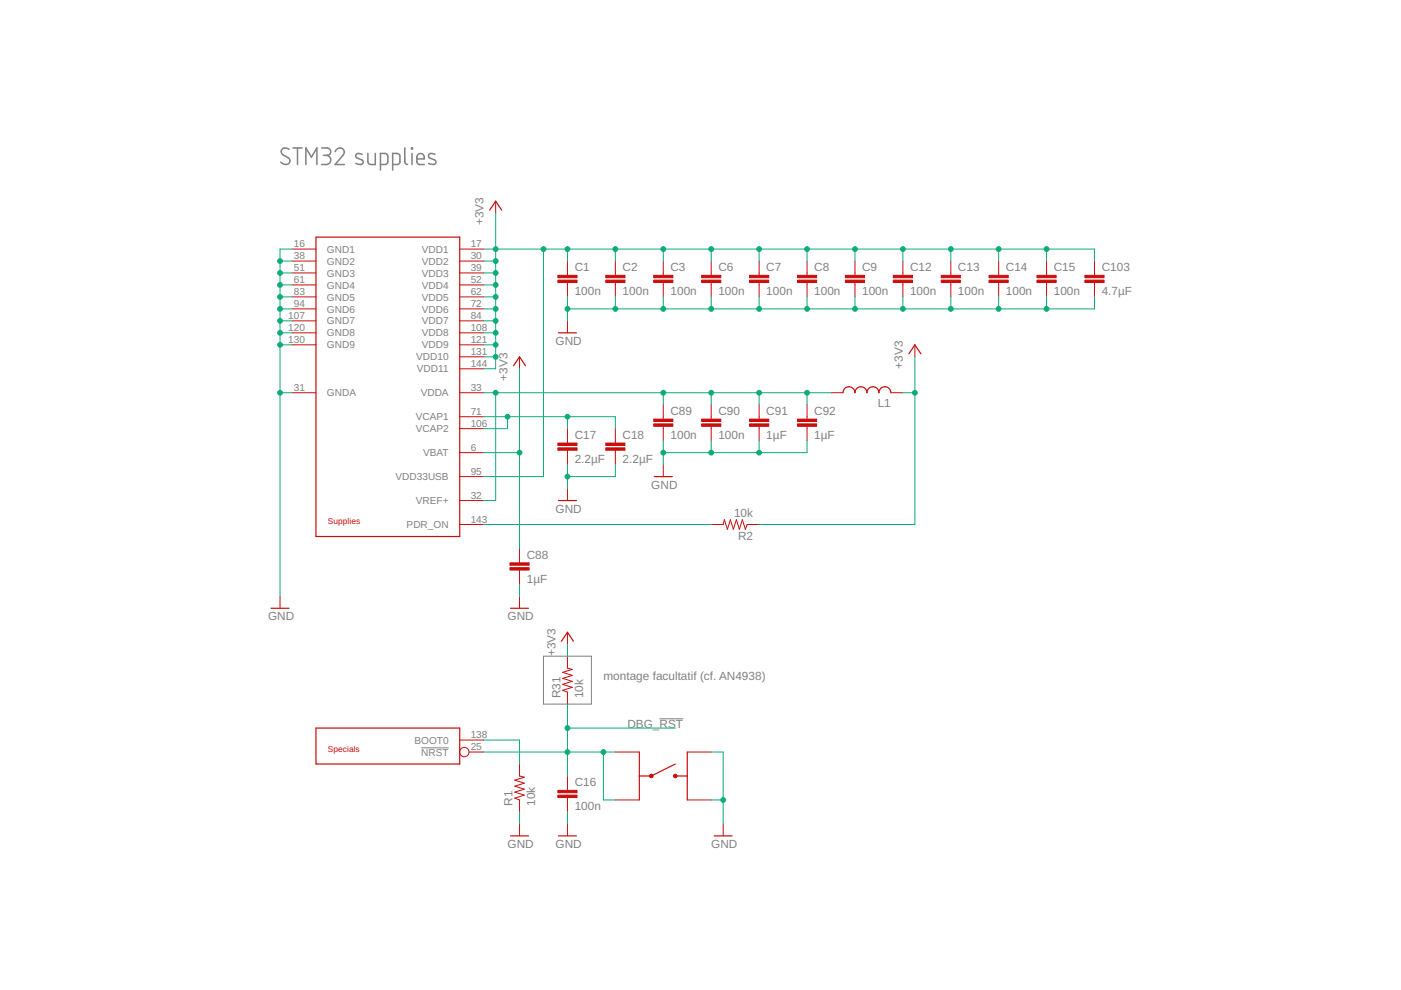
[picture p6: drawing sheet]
<svg xmlns="http://www.w3.org/2000/svg" width="297mm" height="210mm" viewBox="0 0 297 210" stroke-linecap="round" stroke-linejoin="round" font-family="sans-serif">
<g fill="none" stroke="#808080" stroke-width=".32">
<path d="M61.3 31.7a.89 .89 0 0 0-1.2-.3 .89 .89 0 0 0-.4 1.1l1.4 .9a.85 .85 0 0 1 .2 1.2 .85 .85 0 0 1-1.3 .2l-.5-.4M62.1 31.4h2M63.1 31.4v3.5M64.9 34.9v-3.5l1.1 1.9 1.2-1.9v3.5M68.2 31.4h1.2a.78 .78 0 0 1 .7 .8 .78 .78 0 0 1-.7 .7h-.8M69.2 32.9a.97 .97 0 0 1 .9 1 .97 .97 0 0 1-.9 1h-1M71.1 32.2a.96 .96 0 0 1 1.3-.8 .96 .96 0 0 1 .3 1.5l-1.6 2h1.9M76.8 32.7l-.3-.1a.61 .61 0 0 0-.8 0 .61 .61 0 0 0-.1 .8l1.1 .5a.51 .51 0 0 1 .3 .6 .51 .51 0 0 1-.5 .4l-1.1-.2M78 32.5v2l.6 .4h1v-2.4M80.7 34.9l1.1-.1 .4-.3v-1.4l-.4-.5-1.1-.1v3.5M83.2 34.9h1l.5-.3 .1-1.5-.2-.4-1.4-.2v3.5M85.8 31.4l.1 3.1 .5 .4"/>
<path d="M87.2 31.4h.3v.2h-.3zM87.4 32.5v2.4M88.4 33.7h1.5a.81 .81 0 0 0-.5-1.1 .81 .81 0 0 0-1 .7l.1 1.3 .5 .3h.9M92.2 32.7l-.3-.1a.62 .62 0 0 0-.8 0 .62 .62 0 0 0-.1 .8l1.1 .5a.5 .5 0 0 1 .3 .6 .5 .5 0 0 1-.5 .4l-1-.2"/>
</g>
<path d="M115.2 139.1h10.2v10.2h-10.2zM89.3 158.6h5.8M139.8 152.4h5" fill="none" stroke="#808080" stroke-width=".21"/>
<g fill="none" stroke="#c90d0c" stroke-width=".21">
<path d="M61.9 55.4h5.1M61.9 52.8h5.1M61.9 57.9h5.1M97.5 55.4h5.1M97.5 52.8h5.1M97.5 57.9h5.1M105.1 42.7v2.5M120.3 55.4v3M120.3 59.9v3M130.5 55.4v3M130.5 59.9v3M140.6 55.4v3"/>
<path d="M140.6 59.9v3M150.8 55.4v3M150.8 59.9v3M161 55.4v3M161 59.9v3M171.1 55.4v3M171.1 59.9v3M181.3 55.4v3M181.3 59.9v3M191.4 55.4v3M191.4 59.9v3M201.6 55.4v3"/>
<path d="M201.6 59.9v3M211.7 55.4v3M211.7 59.9v3M221.9 55.4v3M221.9 59.9v3M232.1 55.4v3M232.1 59.9v3M61.9 60.4h5.1M61.9 62.9h5.1M61.9 65.5h5.1M61.9 68h5.1M61.9 70.6h5.1"/>
<path d="M61.9 73.1h5.1M97.5 60.4h5.1M97.5 62.9h5.1M97.5 65.5h5.1M97.5 68h5.1M97.5 70.6h5.1M97.5 73.1h5.1M97.5 75.6h5.1M97.5 78.2h5.1M110.2 75.6v2.6M120.3 68v2.6M194 73.1v2.5"/>
<path d="M61.9 83.3h5.1M97.5 83.3h5.1M97.5 96h5.1M97.5 88.3h5.1M97.5 90.9h5.1M120.3 90.9v3M120.3 95.5v3M130.5 90.9v3M130.5 95.5v3M140.6 85.8v3.1M140.6 90.4v3M140.6 98.5v2.5"/>
<path d="M150.8 85.8v3.1M150.8 90.4v3M161 85.8v3.1M161 90.4v3M171.1 85.8v3.1M171.1 90.4v3M176.2 83.3h2.5M188.9 83.3h2.5M97.5 101h5.1M97.5 106.1h5.1M97.5 111.2h5.1M110.2 116.3v3"/>
<path d="M120.3 103.6v2.5M150.8 111.2h2.5l.3-1 .6 2 .7-2 .6 2 .6-2 .7 2 .6-2 .6 2 .4-1h2.6M59.4 126.4v2.6M110.2 120.9v3M110.2 126.4v2.6M120.3 134v2.6M120.3 139.1v2.6l1 .2-2 .7 2 .6-2 .6 2 .7-2 .6 2 .6-2 .7 1 .3v2.6M97.5 156.9h5.1M99.4 159.4h3.2M130.5 159.4h5.1M145.7 159.4h5.1M110.2 162v2.5l1 .3-2.1 .6 2.1 .7-2.1 .6 2.1 .6-2.1 .7 2.1 .6-2.1 .6 1.1 .4v2.5"/>
<path d="M110.2 174.7v2.5M120.3 164.5v3.1M120.3 169.1v3M120.3 174.7v2.5M130.5 169.6h5.1M145.7 169.6h5.1M153.3 174.7v2.5"/>
<circle cx="98.4" cy="159.4" r=".99"/>
</g>
<g fill="none" stroke="#c90d0c" stroke-width=".25">
<path d="M67 50.3h30.5v63.4h-30.5zM103.8 44.6l1.3-1.9 1.3 1.9M108.9 77.6l1.3-2 1.2 2M118.4 70.6h3.8M192.7 75l1.3-1.9 1.2 1.9M178.7 83.3a1.27 1.27 0 0 1 1.3-1.3 1.27 1.27 0 0 1 1.3 1.3 1.27 1.27 0 0 1 1.2-1.3 1.27 1.27 0 0 1 1.3 1.3 1.27 1.27 0 0 1 1.3-1.3 1.27 1.27 0 0 1 1.3 1.3 1.27 1.27 0 0 1 1.2-1.3 1.27 1.27 0 0 1 1.3 1.3M118.4 106.1h3.8M138.7 101h3.8M57.5 129h3.8M108.2 129h3.9M119 136l1.3-2 1.3 2M67 154.4h30.5v7.6h-30.5z"/>
<path d="M135.6 159.4v10.2M145.7 159.4v10.2M108.2 177.2h3.9M118.4 177.2h3.8M143.2 162l-5.1 2.5h-2.5M143.2 164.5h2.5M151.4 177.2h3.8"/>
</g>
<g fill="#c90d0c" stroke="#c90d0c" stroke-width=".21">
<path d="M137.9 164.2a.39 .39 0 0 1 .6 .2 .39 .39 0 0 1-.3 .5 .39 .39 0 0 1-.5-.4l.4-.1 .1 .2-.5-.1z" fill-rule="evenodd"/>
<path d="M143 164.2a.39 .39 0 0 1 .5 .2 .39 .39 0 0 1-.3 .5 .39 .39 0 0 1-.4-.4l.4-.1 .1 .2-.5-.1z" fill-rule="evenodd"/>
</g>
<g fill="#c90d0c" stroke="#c90d0c" stroke-width=".21">
<path d="M118.3 95h4v.5h-4z"/>
<path d="M118.3 93.9h4v.5h-4z"/>
<path d="M128.4 95h4.1v.5h-4.1z"/>
<path d="M128.4 93.9h4.1v.5h-4.1z"/>
<path d="M118.3 168.6h4v.5h-4z"/>
<path d="M118.3 167.6h4v.5h-4z"/>
<path d="M118.3 59.4h4v.5h-4z"/>
<path d="M118.3 58.4h4v.5h-4z"/>
<path d="M128.4 59.4h4.1v.5h-4.1z"/>
<path d="M128.4 58.4h4.1v.5h-4.1z"/>
<path d="M138.6 59.4h4.1v.5h-4.1z"/>
<path d="M138.6 58.4h4.1v.5h-4.1z"/>
<path d="M148.8 59.4h4v.5h-4z"/>
<path d="M148.8 58.4h4v.5h-4z"/>
<path d="M158.9 59.4h4.1v.5h-4.1z"/>
<path d="M158.9 58.4h4.1v.5h-4.1z"/>
<path d="M169.1 59.4h4v.5h-4z"/>
<path d="M169.1 58.4h4v.5h-4z"/>
<path d="M179.2 59.4h4.1v.5h-4.1z"/>
<path d="M179.2 58.4h4.1v.5h-4.1z"/>
<path d="M189.4 59.4h4.1v.5h-4.1z"/>
<path d="M189.4 58.4h4.1v.5h-4.1z"/>
<path d="M199.6 59.4h4v.5h-4z"/>
<path d="M199.6 58.4h4v.5h-4z"/>
<path d="M209.7 59.4h4.1v.5h-4.1z"/>
<path d="M209.7 58.4h4.1v.5h-4.1z"/>
<path d="M219.9 59.4h4v.5h-4z"/>
<path d="M219.9 58.4h4v.5h-4z"/>
<path d="M108.1 120.4h4.1v.5h-4.1z"/>
<path d="M108.1 119.3h4.1v.5h-4.1z"/>
<path d="M138.6 89.9h4.1v.5h-4.1z"/>
<path d="M138.6 88.9h4.1v.5h-4.1z"/>
<path d="M148.8 89.9h4v.5h-4z"/>
<path d="M148.8 88.9h4v.5h-4z"/>
<path d="M158.9 89.9h4.1v.5h-4.1z"/>
<path d="M158.9 88.9h4.1v.5h-4.1z"/>
<path d="M169.1 89.9h4v.5h-4z"/>
<path d="M169.1 88.9h4v.5h-4z"/>
<path d="M230 59.4h4.1v.5h-4.1z"/>
<path d="M230 58.4h4.1v.5h-4.1z"/>
</g>
<g fill="none" stroke="#0dab76" stroke-width=".21">
<path d="M59.4 57.9h2.5M59.4 55.4h2.5M61.9 52.8h-2.5v73.6M102.6 52.8h129.5v2.6M102.6 57.9h2.5M102.6 55.4h2.5M105.1 45.2v33h-2.5M115.2 52.8v48.2h-12.6M120.3 52.8v2.6M130.5 52.8v2.6M140.6 52.8v2.6M150.8 52.8v2.6"/>
<path d="M161 52.8v2.6M171.1 52.8v2.6M181.3 52.8v2.6M191.4 52.8v2.6M201.6 52.8v2.6M211.7 52.8v2.6M221.9 52.8v2.6M59.4 73.1h2.5M59.4 70.6h2.5M59.4 68h2.5M59.4 65.5h2.5M59.4 62.9h2.5"/>
<path d="M59.4 60.4h2.5M102.6 73.1h2.5M102.6 70.6h2.5M102.6 68h2.5M102.6 65.5h2.5M102.6 62.9h2.5M102.6 60.4h2.5M102.6 75.6h2.5M110.2 78.2v38.1M120.3 62.9v5.1M130.5 62.9v2.6M140.6 62.9v2.6"/>
<path d="M150.8 62.9v2.6M161 62.9v2.6M171.1 62.9v2.6M181.3 62.9v2.6M191.4 62.9v2.6M194 75.6v35.6h-33M201.6 62.9v2.6M211.7 62.9v2.6M221.9 62.9v2.6M232.1 62.9v2.6h-111.8M59.4 83.3h2.5M102.6 83.3h73.6"/>
<path d="M102.6 88.3h27.9v2.6M102.6 96h7.6M105.1 83.3v22.8h-2.5M107.6 88.3v2.6h-5M120.3 88.3v2.6M120.3 98.5v5.1M130.5 98.5v2.5h-10.2M140.6 83.3v2.5M140.6 93.4v5.1M150.8 83.3v2.5M150.8 93.4v2.6M161 83.3v2.5"/>
<path d="M161 93.4v2.6M171.1 83.3v2.5M171.1 93.4v2.6h-30.5M191.4 83.3h2.6M102.6 111.2h48.2M110.2 123.9v2.5M120.3 136.6v2.5M102.6 156.9h7.6v5.1M102.6 159.4h27.9M120.3 149.3v15.2M120.3 154.4h22.9M127.9 159.4v10.2h2.6"/>
<path d="M150.8 159.4h2.5v15.3M110.2 172.1v2.6M120.3 172.1v2.6M150.8 169.6h2.5"/>
</g>
<g fill="#0dab76" stroke="#0dab76" stroke-width=".21">
<circle cx="59.4" cy="83.3" r=".51"/>
<circle cx="59.4" cy="73.1" r=".51"/>
<circle cx="59.4" cy="70.6" r=".51"/>
<circle cx="59.4" cy="68" r=".51"/>
<circle cx="59.4" cy="65.5" r=".51"/>
<circle cx="59.4" cy="62.9" r=".51"/>
<circle cx="59.4" cy="60.4" r=".51"/>
<circle cx="59.4" cy="57.9" r=".51"/>
<circle cx="59.4" cy="55.4" r=".51"/>
<circle cx="120.3" cy="65.5" r=".51"/>
<circle cx="211.7" cy="65.5" r=".51"/>
<circle cx="201.6" cy="65.5" r=".51"/>
<circle cx="130.5" cy="65.5" r=".51"/>
<circle cx="140.6" cy="65.5" r=".51"/>
<circle cx="150.8" cy="65.5" r=".51"/>
<circle cx="161" cy="65.5" r=".51"/>
<circle cx="171.1" cy="65.5" r=".51"/>
<circle cx="181.3" cy="65.5" r=".51"/>
<circle cx="191.4" cy="65.5" r=".51"/>
<circle cx="221.9" cy="65.5" r=".51"/>
<circle cx="153.3" cy="169.6" r=".51"/>
<circle cx="120.3" cy="101" r=".51"/>
<circle cx="140.6" cy="96" r=".51"/>
<circle cx="150.8" cy="96" r=".51"/>
<circle cx="161" cy="96" r=".51"/>
<circle cx="105.1" cy="52.8" r=".51"/>
<circle cx="105.1" cy="55.4" r=".51"/>
<circle cx="105.1" cy="57.9" r=".51"/>
<circle cx="105.1" cy="60.4" r=".51"/>
<circle cx="105.1" cy="62.9" r=".51"/>
<circle cx="105.1" cy="65.5" r=".51"/>
<circle cx="105.1" cy="68" r=".51"/>
<circle cx="105.1" cy="70.6" r=".51"/>
<circle cx="105.1" cy="73.1" r=".51"/>
<circle cx="105.1" cy="75.6" r=".51"/>
<circle cx="211.7" cy="52.8" r=".51"/>
<circle cx="201.6" cy="52.8" r=".51"/>
<circle cx="120.3" cy="52.8" r=".51"/>
<circle cx="130.5" cy="52.8" r=".51"/>
<circle cx="140.6" cy="52.8" r=".51"/>
<circle cx="150.8" cy="52.8" r=".51"/>
<circle cx="161" cy="52.8" r=".51"/>
<circle cx="171.1" cy="52.8" r=".51"/>
<circle cx="181.3" cy="52.8" r=".51"/>
<circle cx="191.4" cy="52.8" r=".51"/>
<circle cx="115.2" cy="52.8" r=".51"/>
<circle cx="221.9" cy="52.8" r=".51"/>
<circle cx="110.2" cy="96" r=".51"/>
<circle cx="194" cy="83.3" r=".51"/>
<circle cx="150.8" cy="83.3" r=".51"/>
<circle cx="161" cy="83.3" r=".51"/>
<circle cx="105.1" cy="83.3" r=".51"/>
<circle cx="140.6" cy="83.3" r=".51"/>
<circle cx="171.1" cy="83.3" r=".51"/>
<circle cx="127.9" cy="159.4" r=".51"/>
<circle cx="120.3" cy="159.4" r=".51"/>
<circle cx="120.3" cy="154.4" r=".51"/>
<circle cx="107.6" cy="88.3" r=".51"/>
<circle cx="120.3" cy="88.3" r=".51"/>
</g>
<g font-size="2.5" fill="#808080">
<text x="102.5" y="47.7" transform="rotate(-90 102.5 47.7)">+3V3</text>
<text x="121.8" y="57.5">C1</text>
<text x="132" y="57.5">C2</text>
<text x="142.2" y="57.5">C3</text>
<text x="152.3" y="57.5">C6</text>
<text x="162.5" y="57.5">C7</text>
<text x="172.6" y="57.5">C8</text>
<text x="182.8" y="57.5">C9</text>
<text x="192.9" y="57.5">C12</text>
<text x="203.1" y="57.5">C13</text>
<text x="213.3" y="57.5">C14</text>
<text x="223.4" y="57.5">C15</text>
<text x="233.6" y="57.5">C103</text>
<text x="121.8" y="62.6">100n</text>
<text x="132" y="62.6">100n</text>
<text x="142.2" y="62.6">100n</text>
<text x="152.3" y="62.6">100n</text>
<text x="162.5" y="62.6">100n</text>
<text x="172.6" y="62.6">100n</text>
<text x="182.8" y="62.6">100n</text>
<text x="192.9" y="62.6">100n</text>
<text x="203.1" y="62.6">100n</text>
<text x="213.3" y="62.6">100n</text>
<text x="223.4" y="62.6">100n</text>
<text x="233.6" y="62.6">4.7µF</text>
<text x="117.8" y="73.1">GND</text>
<text x="107.6" y="80.7" transform="rotate(-90 107.6 80.7)">+3V3</text>
<text x="191.4" y="78.2" transform="rotate(-90 191.4 78.2)">+3V3</text>
<text x="142.2" y="88">C89</text>
<text x="152.3" y="88">C90</text>
<text x="162.5" y="88">C91</text>
<text x="172.6" y="88">C92</text>
<text x="186.1" y="86.3">L1</text>
<text x="121.8" y="93">C17</text>
<text x="132" y="93">C18</text>
<text x="142.2" y="93">100n</text>
<text x="152.3" y="93">100n</text>
<text x="162.5" y="93">1µF</text>
<text x="172.6" y="93">1µF</text>
<text x="121.8" y="98.1">2.2µF</text>
<text x="132" y="98.1">2.2µF</text>
<text x="138.1" y="103.6">GND</text>
<text x="117.8" y="108.7">GND</text>
<text x="155.6" y="109.7">10k</text>
<text x="111.7" y="118.4">C88</text>
<text x="156.5" y="114.5">R2</text>
<text x="111.7" y="123.5">1µF</text>
<text x="56.8" y="131.5">GND</text>
<text x="107.6" y="131.5">GND</text>
<text x="117.8" y="139.1" transform="rotate(-90 117.8 139.1)">+3V3</text>
<text x="118.8" y="148" transform="rotate(-90 118.8 148)">R31</text>
<text x="123.6" y="148" transform="rotate(-90 123.6 148)">10k</text>
<text x="127.9" y="144.2">montage facultatif (cf. AN4938)</text>
<text x="133" y="154.4">DBG_RST</text>
<text x="121.8" y="166.7">C16</text>
<text x="108.7" y="170.9" transform="rotate(-90 108.7 170.9)">R1</text>
<text x="113.5" y="170.9" transform="rotate(-90 113.5 170.9)">10k</text>
<text x="121.8" y="171.8">100n</text>
<text x="107.6" y="179.8">GND</text>
<text x="117.8" y="179.8">GND</text>
<text x="150.8" y="179.8">GND</text>
</g>
<g font-size="2.1" fill="#808080">
<text x="62.3" y="52.4">16</text>
<text x="69.3" y="53.6">GND1</text>
<text x="89.4" y="53.6">VDD1</text>
<text x="99.8" y="52.4">17</text>
<text x="62.3" y="55">38</text>
<text x="62.3" y="57.5">51</text>
<text x="69.3" y="56.1">GND2</text>
<text x="69.3" y="58.6">GND3</text>
<text x="89.4" y="56.1">VDD2</text>
<text x="89.4" y="58.6">VDD3</text>
<text x="99.8" y="55">30</text>
<text x="99.8" y="57.5">39</text>
<text x="62.3" y="60.1">61</text>
<text x="62.3" y="62.6">83</text>
<text x="62.3" y="65.1">94</text>
<text x="69.3" y="61.2">GND4</text>
<text x="69.3" y="63.7">GND5</text>
<text x="89.4" y="61.2">VDD4</text>
<text x="89.4" y="63.7">VDD5</text>
<text x="99.8" y="60.1">52</text>
<text x="99.8" y="62.6">62</text>
<text x="99.8" y="65.1">72</text>
<text x="61.1" y="67.7">107</text>
<text x="61.1" y="70.2">120</text>
<text x="69.3" y="66.3">GND6</text>
<text x="69.3" y="68.8">GND7</text>
<text x="69.3" y="71.3">GND8</text>
<text x="89.4" y="66.3">VDD6</text>
<text x="89.4" y="68.8">VDD7</text>
<text x="89.4" y="71.3">VDD8</text>
<text x="99.8" y="67.7">84</text>
<text x="99.8" y="70.2">108</text>
<text x="61.1" y="72.8">130</text>
<text x="69.3" y="73.9">GND9</text>
<text x="88.2" y="76.4">VDD10</text>
<text x="89.4" y="73.9">VDD9</text>
<text x="99.8" y="72.8">121</text>
<text x="99.8" y="75.3">131</text>
<text x="99.8" y="77.8">144</text>
<text x="62.3" y="82.9">31</text>
<text x="88.4" y="79">VDD11</text>
<text x="99.8" y="82.9">33</text>
<text x="69.3" y="84">GNDA</text>
<text x="88.1" y="89.1">VCAP1</text>
<text x="89.2" y="84">VDDA</text>
<text x="99.8" y="88">71</text>
<text x="88.1" y="91.7">VCAP2</text>
<text x="99.8" y="95.6">6</text>
<text x="99.8" y="90.5">106</text>
<text x="83.9" y="101.8">VDD33USB</text>
<text x="89.7" y="96.7">VBAT</text>
<text x="99.8" y="100.7">95</text>
<text x="88.2" y="106.9">VREF+</text>
<text x="99.8" y="105.8">32</text>
<text x="86.2" y="112">PDR_ON</text>
<text x="99.8" y="110.8">143</text>
<text x="87.9" y="157.7">BOOT0</text>
<text x="89.3" y="160.2">NRST</text>
<text x="99.8" y="156.6">138</text>
<text x="99.8" y="159.1">25</text>
</g>
<g font-size="1.8" fill="#c90d0c">
<text x="69.5" y="111.2">Supplies</text>
<text x="69.5" y="159.4">Specials</text>
</g>
</svg>
